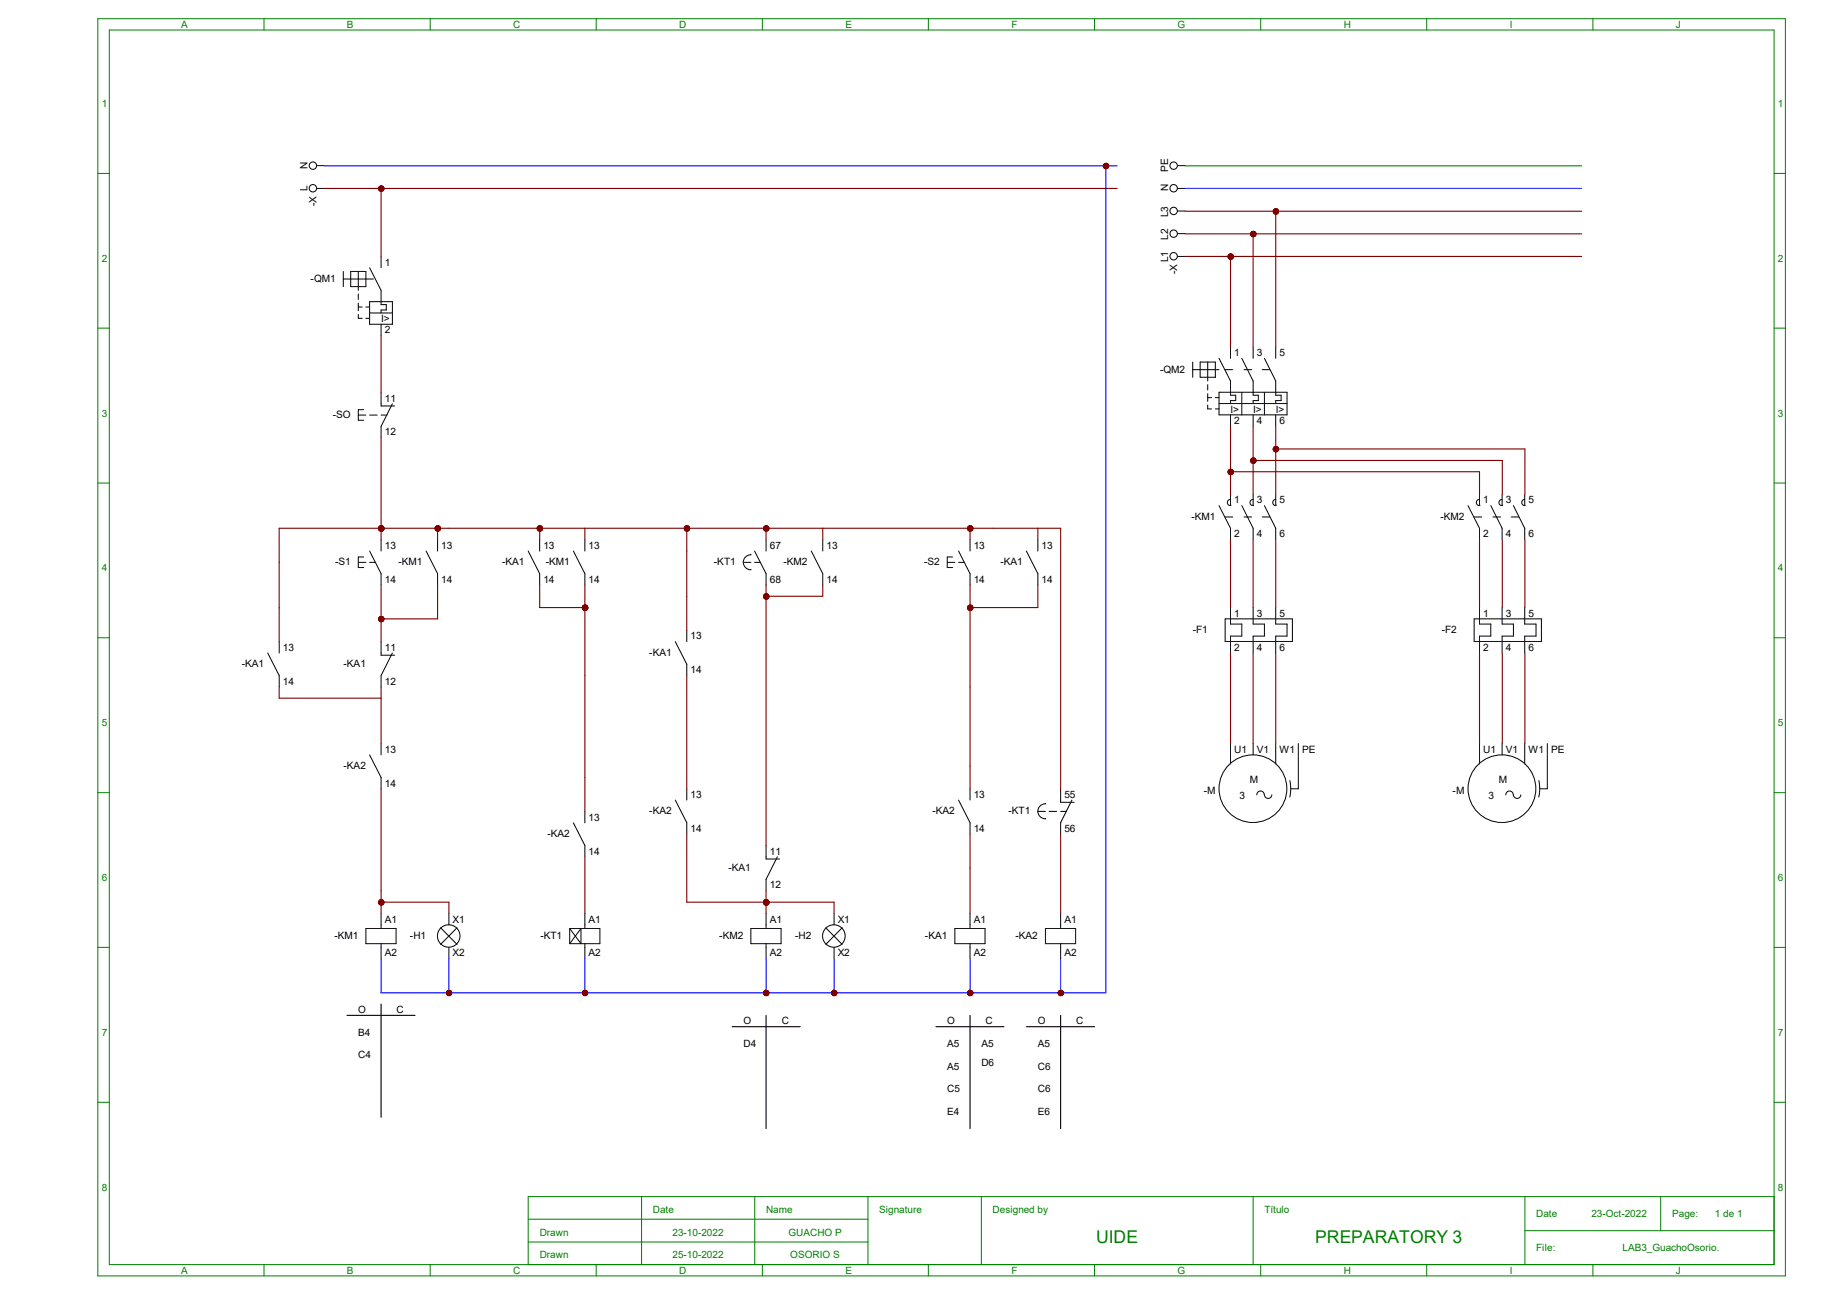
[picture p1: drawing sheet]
<svg xmlns="http://www.w3.org/2000/svg" width="420mm" height="297mm" viewBox="0 0 420 297" stroke-linecap="round" stroke-linejoin="round" font-family="sans-serif">
<g fill="none" stroke="#008000" stroke-width=".23">
<path d="M22.4 4.3h385.6v287.2h-385.6zM25 6.9h380.4v282h-380.4zM60.3 4.3v2.6M98.3 4.3v2.6M136.2 4.3v2.6M174.2 4.3v2.6M212.1 4.3v2.6M250.1 4.3v2.6M288.1 4.3v2.6M326 4.3v2.6M364 4.3v2.6M22.4 39.6h2.6"/>
<path d="M405.4 39.6h2.6M22.4 75h2.6M405.4 75h2.6M22.4 110.4h2.6M405.4 110.4h2.6M22.4 145.7h2.6M405.4 145.7h2.6M22.4 181.1h2.6M405.4 181.1h2.6M22.4 216.5h2.6M405.4 216.5h2.6M22.4 251.8h2.6"/>
<path d="M405.4 251.8h2.6M120.7 278.6h77.6M146.6 273.4v15.5M172.5 273.4v15.5M198.3 273.4v15.5M224.2 273.4v15.5M286.3 273.4v15.5M348.4 273.4v15.5M379.5 273.4v7.8M405.4 273.4h-284.7v15.5M60.3 288.9v2.6M98.3 288.9v2.6"/>
<path d="M120.7 283.8h77.6M136.2 288.9v2.6M174.2 288.9v2.6M212.1 288.9v2.6M250.1 288.9v2.6M288.1 288.9v2.6M326 288.9v2.6M348.4 281.2h57M364 288.9v2.6"/>
</g>
<g fill="none" stroke="#000" stroke-width=".23">
<path d="M72.4 37.8h1.7M72.4 43.1h1.7M87.1 58.6v2.6M78.4 62v3.5M78.4 63.8h6.9M80.1 62h3.5v3.5h-3.5zM81.9 62v4.3M81.9 67.2v1.2M81.9 69.3v1.7M81.9 71.8v.9h.9M81.9 70.1h.9M83.6 70.1h.9"/>
<path d="M83.6 72.7h.9M84.5 61.2l2.6 5.1v3.3h1.2v1.2h-1.2v.7M84.5 68.9h5.2v5.2h-5.2zM84.5 71.5h5.2M87.1 74.1v2.6M81.9 94.8h1.7M83.1 93.6h-1.2v2.4h1.2M84.5 94.8h1.7M87.1 89.7v3.1h3.1M87.1 94.8h1.3M89.7 92.2l-2.6 5.2v2.6"/>
<circle cx="71.5" cy="37.8" r=".85"/>
<circle cx="71.5" cy="43" r=".85"/>
</g>
<circle cx="87.1" cy="43.1" r=".59" fill="#f00" stroke="#800000" stroke-width=".23"/>
<path d="M131 125.9l2.6 5.2v2.5M133.6 123.3v2.6M130.2 212.1h6.9v3.5h-6.9M130.2 212.1v3.5M130.2 212.1l2.6 3.5v-3.5l-2.6 3.5M133.6 208.7v3.4M133.6 215.6v3.4" fill="none" stroke="#000" stroke-width=".23"/>
<circle cx="133.7" cy="226.9" r=".59" fill="#f00" stroke="#800000" stroke-width=".23"/>
<path d="M171.6 212.1h6.9v3.5h-6.9zM175 208.7v3.4M175 215.6v3.4" fill="none" stroke="#000" stroke-width=".23"/>
<circle cx="175.1" cy="226.9" r=".59" fill="#f00" stroke="#800000" stroke-width=".23"/>
<path d="M169.8 128.5h1.8M171.6 126.7a1.71 1.71 0 0 0-1.8 1.8 1.71 1.71 0 0 0 1.8 1.7M172.4 125.9l2.6 5.2v2.5M172.4 128.5h1.4M175 123.3v2.6M185.4 125.9l2.6 5.2v2.5M188 123.3v2.6" fill="none" stroke="#000" stroke-width=".23"/>
<g fill="#f00" stroke="#800000" stroke-width=".23">
<circle cx="175.1" cy="120.7" r=".59"/>
<circle cx="175.1" cy="136.3" r=".59"/>
<circle cx="133.7" cy="138.9" r=".59"/>
</g>
<g fill="none" stroke="#000" stroke-width=".23">
<path d="M216.5 128.5h1.7M217.7 127.3h-1.2v2.4h1.2M219 125.9l2.7 5.2v2.5M219 128.5h1.4M221.7 123.3v2.6M234.5 125.9l2.7 5.2v2.5M237.2 123.3v2.6M237.2 185.4h1.7M238.9 183.6a1.71 1.71 0 0 0-1.7 1.8 1.71 1.71 0 0 0 1.7 1.7M239.7 185.4h1.8M242.4 180.2v3.1h3M242.4 185.4h1.3"/>
<path d="M244.9 182.8l-2.5 5.2v2.5M218.2 212.1h6.9v3.5h-6.9zM221.7 208.7v3.4M221.7 215.6v3.4"/>
</g>
<g fill="#f00" stroke="#800000" stroke-width=".23">
<circle cx="221.7" cy="226.9" r=".59"/>
<circle cx="221.7" cy="120.7" r=".59"/>
<circle cx="221.7" cy="138.9" r=".59"/>
</g>
<path d="M120.7 125.9l2.6 5.2v2.5M123.3 123.3v2.6" fill="none" stroke="#000" stroke-width=".23"/>
<circle cx="123.4" cy="120.7" r=".59" fill="#f00" stroke="#800000" stroke-width=".23"/>
<path d="M81.9 128.5h1.7M83.1 127.3h-1.2v2.4h1.2M84.5 125.9l2.6 5.2v2.5M84.5 128.5h1.4M87.1 123.3v2.6M175 193.2v3.1h3.1M177.6 195.7l-2.6 5.2v2.6M83.6 212.1h6.9v3.5h-6.9zM87.1 208.7v3.4M87.1 215.6v3.4" fill="none" stroke="#000" stroke-width=".23"/>
<circle cx="87.1" cy="120.7" r=".59" fill="#f00" stroke="#800000" stroke-width=".23"/>
<path d="M97.4 125.9l2.6 5.2v2.5M100 123.3v2.6" fill="none" stroke="#000" stroke-width=".23"/>
<g fill="#f00" stroke="#800000" stroke-width=".23">
<circle cx="100" cy="120.7" r=".59"/>
<circle cx="87.1" cy="141.4" r=".59"/>
</g>
<path d="M87.1 146.6v3.1h3.1M89.7 149.2l-2.6 5.1v2.6" fill="none" stroke="#000" stroke-width=".23"/>
<circle cx="87.1" cy="120.7" r=".59" fill="#f00" stroke="#800000" stroke-width=".23"/>
<path d="M61.2 149.2l2.6 5.1v2.6M63.8 146.6v2.6M154.3 146.6l2.6 5.2v2.5M156.9 144v2.6" fill="none" stroke="#000" stroke-width=".23"/>
<g fill="#f00" stroke="#800000" stroke-width=".23">
<circle cx="175.1" cy="206.2" r=".59"/>
<circle cx="157" cy="120.7" r=".59"/>
</g>
<g fill="none" stroke="#000" stroke-width=".23">
<path d="M100.7 212l3.7 3.8M102.6 208.7v2.6M102.6 216.5v2.5M104.4 212l-3.7 3.8M188.7 212l3.7 3.8M190.6 208.7v2.6M190.6 216.5v2.5M192.4 212l-3.7 3.8"/>
<circle cx="102.5" cy="213.9" r="2.57"/>
<circle cx="190.6" cy="213.9" r="2.57"/>
</g>
<g fill="#f00" stroke="#800000" stroke-width=".23">
<circle cx="87.1" cy="206.2" r=".59"/>
<circle cx="175.1" cy="206.2" r=".59"/>
<circle cx="102.6" cy="226.9" r=".59"/>
<circle cx="190.6" cy="226.9" r=".59"/>
<circle cx="252.7" cy="37.9" r=".59"/>
</g>
<g fill="none" stroke="#000" stroke-width=".23">
<path d="M269.1 37.8h1.7M269.1 58.6h1.7M269.1 53.4h1.7M269.1 48.2h1.7M269.1 43.1h1.7M281.2 79.3v2.6M286.3 79.3v2.6M291.5 79.3v2.6M272.5 82.7v3.5M272.5 84.5h6.1M274.2 82.7h3.5v3.5h-3.5zM276 82.7v4.3"/>
<path d="M276 87.9v1.2M276 90v1.7M276 92.5v.9h.9M276 90.8h.9M277.7 90.8h.9M277.7 93.4h.9M278.6 81.9l2.6 5.1v3.3h1.2v1.2h-1.2v.7M278.6 89.6h15.5v5.2h-15.5zM278.6 92.2h15.5M280 84.5h1.7M281.2 94.8v2.6M283.8 81.9l2.5 5.1v3.3h1.2v1.2h-1.2v.7"/>
<path d="M283.8 89.6v5.2M284.3 84.5h1.7M286.3 94.8v2.6M288.4 84.5h1.7M288.9 81.9l2.6 5.1v3.3h1.2v1.2h-1.2v.7M288.9 89.6v5.2M291.5 94.8v2.6M278.6 115.5l2.6 5.2v2.6M280 118.1h1.7M281.2 114.1a.65 .65 0 0 0-.7 .8 .65 .65 0 0 0 .8 .5M281.2 112.9v2.6M283.8 115.5l2.5 5.2v2.6"/>
<path d="M284.3 118.1h1.7M286.3 114.1a.65 .65 0 0 0-.7 .8 .65 .65 0 0 0 .9 .5M286.3 112.9v2.6M288.4 118.1h1.7M288.9 115.5l2.6 5.2v2.6M291.5 114.1a.65 .65 0 0 0-.7 .8 .65 .65 0 0 0 .8 .5M291.5 112.9v2.6M335.4 115.5l2.7 5.2v2.6M336.8 118.1h1.8M338.1 114.1a.65 .65 0 0 0-.7 .8 .65 .65 0 0 0 .8 .5M338.1 112.9v2.6M340.7 115.5l2.5 5.2v2.6"/>
<path d="M341.2 118.1h1.7M343.2 114.1a.65 .65 0 0 0-.7 .8 .65 .65 0 0 0 .9 .5M343.2 112.9v2.6M345.3 118.1h1.7M345.8 115.5l2.6 5.2v2.6M348.4 114.1a.65 .65 0 0 0-.7 .8 .65 .65 0 0 0 .8 .5M348.4 112.9v2.6M281.2 169.9v4.6M286.3 169.9v2.6M291.5 169.9v4.6M294.7 178.3l.2 1.9-.2 1.9M296.7 169.9v10.3h-1.7"/>
<path d="M338.1 169.9v4.6M343.2 169.9v2.6M348.4 169.9v4.6M351.6 178.3l.2 1.9-.2 1.9M353.6 169.9v10.3h-1.7M288.9 181.6a.85 .85 0 0 0-.9-.9 .85 .85 0 0 0-.8 .9M290.6 181.6a.85 .85 0 0 1-.8 .8 .85 .85 0 0 1-.9-.8M345.8 181.6a.85 .85 0 0 0-.9-.9 .85 .85 0 0 0-.8 .9M347.5 181.6a.85 .85 0 0 1-.8 .8 .85 .85 0 0 1-.9-.8"/>
<circle cx="268.2" cy="37.8" r=".85"/>
<circle cx="268.2" cy="43" r=".85"/>
<circle cx="268.2" cy="58.5" r=".85"/>
<circle cx="268.2" cy="48.2" r=".85"/>
<circle cx="268.2" cy="53.4" r=".85"/>
<circle cx="286.3" cy="180.2" r="7.7"/>
<circle cx="343.2" cy="180.2" r="7.7"/>
</g>
<g fill="#f00" stroke="#800000" stroke-width=".23">
<circle cx="281.2" cy="107.8" r=".59"/>
<circle cx="286.4" cy="105.2" r=".59"/>
<circle cx="291.5" cy="102.6" r=".59"/>
<circle cx="281.2" cy="58.6" r=".59"/>
<circle cx="286.4" cy="53.5" r=".59"/>
<circle cx="291.5" cy="48.3" r=".59"/>
</g>
<g fill="none" stroke="#000" stroke-width=".23">
<path d="M281.2 138.8v3.8h2.6v2.7h-2.6v3.8M286.3 138.8v3.8h2.6v2.7h-2.6v3.8M291.5 138.8v3.8h2.6v2.7h-2.6v3.8M338.1 138.8v3.8h2.6v2.7h-2.6v3.8M343.2 138.8v3.8h2.6v2.7h-2.6v3.8M348.4 138.8v3.8h2.6v2.7h-2.6v3.8M280 141.4h15.3v5.2h-15.3zM336.8 141.4h15.4v5.2h-15.4zM84.5 172.5l2.6 5.1v2.6M87.1 169.9v2.6M131 188l2.6 5.2v2.5M133.6 185.4v2.6"/>
<path d="M154.3 182.8l2.6 5.2v2.5M156.9 180.2v2.6M219 182.8l2.7 5.2v2.5M221.7 180.2v2.6M238.9 212.1h6.9v3.5h-6.9zM242.4 208.7v3.4M242.4 215.6v3.4"/>
</g>
<circle cx="242.4" cy="226.9" r=".59" fill="#f00" stroke="#800000" stroke-width=".23"/>
<path d="M79.3 232h15.5M87.1 229.4v25.9M167.3 234.6h15.5M175 232v25.9M213.9 234.6h15.5M221.7 232v25.9M234.6 234.6h15.5M242.4 232v25.9" fill="none" stroke="#000" stroke-width=".25"/>
<g fill="#f00" stroke="#800000" stroke-width=".25">
<circle cx="87.1" cy="43.1" r=".59"/>
<circle cx="133.7" cy="226.9" r=".59"/>
<circle cx="175.1" cy="226.9" r=".59"/>
<circle cx="175.1" cy="120.7" r=".59"/>
<circle cx="175.1" cy="136.3" r=".59"/>
<circle cx="133.7" cy="138.9" r=".59"/>
<circle cx="221.7" cy="226.9" r=".59"/>
<circle cx="221.7" cy="120.7" r=".59"/>
<circle cx="221.7" cy="138.9" r=".59"/>
<circle cx="123.4" cy="120.7" r=".59"/>
<circle cx="87.1" cy="120.7" r=".59"/>
<circle cx="100" cy="120.7" r=".59"/>
<circle cx="87.1" cy="141.4" r=".59"/>
<circle cx="175.1" cy="206.2" r=".59"/>
<circle cx="157" cy="120.7" r=".59"/>
<circle cx="87.1" cy="206.2" r=".59"/>
<circle cx="102.6" cy="226.9" r=".59"/>
<circle cx="190.6" cy="226.9" r=".59"/>
<circle cx="252.7" cy="37.9" r=".59"/>
<circle cx="281.2" cy="107.8" r=".59"/>
<circle cx="286.4" cy="105.2" r=".59"/>
<circle cx="291.5" cy="102.6" r=".59"/>
<circle cx="281.2" cy="58.6" r=".59"/>
<circle cx="286.4" cy="53.5" r=".59"/>
<circle cx="291.5" cy="48.3" r=".59"/>
<circle cx="242.4" cy="226.9" r=".59"/>
</g>
<g fill="none" stroke="#800000" stroke-width=".25">
<path d="M74.1 43.1h181.2M87.1 43.1v15.5M270.8 48.3h90.6M270.8 53.4h90.6M270.8 58.6h90.6M281.2 58.6v20.7M286.3 53.4v25.9M291.5 48.3v31M87.1 76.7v13M87.1 100v23.3M281.2 97.4v15.5M286.3 97.4v15.5"/>
<path d="M291.5 97.4v15.5M281.2 107.8h56.9v5.1M286.3 105.2h57v7.7M291.5 102.6h56.9v10.3M87.1 133.6v13M100 120.7v2.6M100 133.6v7.8h-12.9M123.3 133.6v5.2h10.3M123.3 120.7v2.6M133.6 120.7v2.6M133.6 133.6v51.8M156.9 120.7v23.3"/>
<path d="M175 120.7v2.6M175 133.6v59.6M188 120.7v2.6M188 133.6v2.6h-13M221.7 120.7v2.6M221.7 133.6v46.6M237.2 120.7v2.6M237.2 133.6v5.2h-15.5M281.2 123.3v15.5M286.3 123.3v15.5M291.5 123.3v15.5M338.1 123.3v15.5"/>
<path d="M343.3 123.3v15.5M348.4 123.3v15.5M63.8 146.6v-25.9h178.6v59.5M63.8 156.9v2.6h23.3M87.1 156.9v13M156.9 154.3v25.9M281.2 149.2v20.7M286.3 149.2v20.7M291.5 149.2v20.7M338.1 149.2v20.7M343.3 149.2v20.7M348.4 149.2v20.7"/>
<path d="M87.1 180.2v28.5M133.6 195.7v13M156.9 190.6v15.5h33.7v2.6M221.7 190.6v18.1M242.4 190.6v18.1M87.1 206.1h15.5v2.6M175 203.5v5.2"/>
</g>
<path d="M74.1 37.9h181.2M252.7 37.9v188.9h-165.6v-7.8M270.8 43.1h90.6M102.6 219v7.8M133.6 219v7.8M175 219v7.8M190.6 219v7.8M221.7 219v7.8M242.4 219v7.8" fill="none" stroke="#00f" stroke-width=".25"/>
<g fill="#800000" stroke="#800000" stroke-width=".25">
<circle cx="87.1" cy="43.1" r=".59"/>
<circle cx="133.7" cy="226.9" r=".59"/>
<circle cx="175.1" cy="226.9" r=".59"/>
<circle cx="175.1" cy="120.7" r=".59"/>
<circle cx="175.1" cy="136.3" r=".59"/>
<circle cx="133.7" cy="138.9" r=".59"/>
<circle cx="221.7" cy="226.9" r=".59"/>
<circle cx="221.7" cy="120.7" r=".59"/>
<circle cx="221.7" cy="138.9" r=".59"/>
<circle cx="123.4" cy="120.7" r=".59"/>
<circle cx="87.1" cy="120.7" r=".59"/>
<circle cx="100" cy="120.7" r=".59"/>
<circle cx="87.1" cy="141.4" r=".59"/>
<circle cx="175.1" cy="206.2" r=".59"/>
<circle cx="157" cy="120.7" r=".59"/>
<circle cx="87.1" cy="206.2" r=".59"/>
<circle cx="102.6" cy="226.9" r=".59"/>
<circle cx="190.6" cy="226.9" r=".59"/>
<circle cx="252.7" cy="37.9" r=".59"/>
<circle cx="281.2" cy="107.8" r=".59"/>
<circle cx="286.4" cy="105.2" r=".59"/>
<circle cx="291.5" cy="102.6" r=".59"/>
<circle cx="281.2" cy="58.6" r=".59"/>
<circle cx="286.4" cy="53.5" r=".59"/>
<circle cx="291.5" cy="48.3" r=".59"/>
<circle cx="242.4" cy="226.9" r=".59"/>
</g>
<path d="M270.8 37.9h90.6" fill="none" stroke="#008000" stroke-width=".25"/>
<g font-size="4" fill="#008000">
<text x="250.4" y="283.9">UIDE</text>
<text x="300.5" y="283.9">PREPARATORY 3</text>
</g>
<g font-size="2.3" fill="#008000">
<text x="41.4" y="6.4">A</text>
<text x="79.3" y="6.4">B</text>
<text x="117.3" y="6.4">C</text>
<text x="155.2" y="6.4">D</text>
<text x="193.2" y="6.4">E</text>
<text x="231.1" y="6.4">F</text>
<text x="269.1" y="6.4">G</text>
<text x="307" y="6.4">H</text>
<text x="345" y="6.4">I</text>
<text x="382.9" y="6.4">J</text>
<text x="23.2" y="24.4">1</text>
<text x="406.2" y="24.4">1</text>
<text x="23.2" y="59.8">2</text>
<text x="406.2" y="59.8">2</text>
<text x="23.2" y="95.2">3</text>
<text x="406.2" y="95.2">3</text>
<text x="23.2" y="130.6">4</text>
<text x="406.2" y="130.6">4</text>
<text x="23.2" y="165.9">5</text>
<text x="406.2" y="165.9">5</text>
<text x="23.2" y="201.3">6</text>
<text x="406.2" y="201.3">6</text>
<text x="23.2" y="236.6">7</text>
<text x="406.2" y="236.6">7</text>
<text x="23.2" y="272">8</text>
<text x="406.2" y="272">8</text>
<text x="149.2" y="277.2">Date</text>
<text x="175" y="277.2">Name</text>
<text x="200.9" y="277.2">Signature</text>
<text x="226.8" y="277.2">Designed by</text>
<text x="288.9" y="277.2">Título</text>
<text x="351" y="278">Date</text>
<text x="363.6" y="278">23-Oct-2022</text>
<text x="382.1" y="278">Page:</text>
<text x="391.8" y="278">1 de 1</text>
<text x="123.3" y="282.4">Drawn</text>
<text x="123.3" y="287.5">Drawn</text>
<text x="153.7" y="282.4">23-10-2022</text>
<text x="153.7" y="287.5">25-10-2022</text>
<text x="180.2" y="282.4">GUACHO P</text>
<text x="180.6" y="287.5">OSORIO S</text>
<text x="351" y="285.8">File:</text>
<text x="370.8" y="285.8">LAB3_GuachoOsorio.</text>
<text x="41.4" y="291">A</text>
<text x="79.3" y="291">B</text>
<text x="117.3" y="291">C</text>
<text x="155.2" y="291">D</text>
<text x="193.2" y="291">E</text>
<text x="231.1" y="291">F</text>
<text x="269.1" y="291">G</text>
<text x="307" y="291">H</text>
<text x="345" y="291">I</text>
<text x="382.9" y="291">J</text>
</g>
<g font-size="2.3">
<text x="70.2" y="38.6" transform="rotate(-90 70.2 38.6)">N</text>
<text x="266.9" y="39.2" transform="rotate(-90 266.9 39.2)">PE</text>
<text x="70.2" y="43.7" transform="rotate(-90 70.2 43.7)">L</text>
<text x="72.3" y="47" transform="rotate(-90 72.3 47)">-X</text>
<text x="266.9" y="43.7" transform="rotate(-90 266.9 43.7)">N</text>
<text x="266.9" y="49.6" transform="rotate(-90 266.9 49.6)">L3</text>
<text x="266.9" y="59.9" transform="rotate(-90 266.9 59.9)">L1</text>
<text x="266.9" y="54.8" transform="rotate(-90 266.9 54.8)">L2</text>
<text x="71" y="64.4">-QM1</text>
<text x="87.9" y="60.7">1</text>
<text x="269" y="62.6" transform="rotate(-90 269 62.6)">-X</text>
<text x="87.1" y="73.6">I&gt;</text>
<text x="87.9" y="76.2">2</text>
<text x="282" y="81.4">1</text>
<text x="287.2" y="81.4">3</text>
<text x="292.4" y="81.4">5</text>
<text x="265.1" y="85.1">-QM2</text>
<text x="76.1" y="95.5">-SO</text>
<text x="87.9" y="91.7">11</text>
<text x="281.2" y="94.3">I&gt;</text>
<text x="286.3" y="94.3">I&gt;</text>
<text x="291.5" y="94.3">I&gt;</text>
<text x="87.9" y="99.5">12</text>
<text x="282" y="96.9">2</text>
<text x="287.2" y="96.9">4</text>
<text x="292.4" y="96.9">6</text>
<text x="272.2" y="118.8">-KM1</text>
<text x="282" y="115">1</text>
<text x="287.2" y="115">3</text>
<text x="292.4" y="115">5</text>
<text x="329.1" y="118.8">-KM2</text>
<text x="338.9" y="115">1</text>
<text x="344.1" y="115">3</text>
<text x="349.3" y="115">5</text>
<text x="87.9" y="125.4">13</text>
<text x="100.8" y="125.4">13</text>
<text x="124.2" y="125.4">13</text>
<text x="134.5" y="125.4">13</text>
<text x="175.9" y="125.4">67</text>
<text x="188.8" y="125.4">13</text>
<text x="222.5" y="125.4">13</text>
<text x="238" y="125.4">13</text>
<text x="282" y="122.8">2</text>
<text x="287.2" y="122.8">4</text>
<text x="292.4" y="122.8">6</text>
<text x="338.9" y="122.8">2</text>
<text x="344.1" y="122.8">4</text>
<text x="349.3" y="122.8">6</text>
<text x="76.6" y="129.2">-S1</text>
<text x="91" y="129.2">-KM1</text>
<text x="114.8" y="129.2">-KA1</text>
<text x="124.7" y="129.2">-KM1</text>
<text x="163.1" y="129.2">-KT1</text>
<text x="179.1" y="129.2">-KM2</text>
<text x="211.2" y="129.2">-S2</text>
<text x="228.6" y="129.2">-KA1</text>
<text x="87.9" y="133.1">14</text>
<text x="100.8" y="133.1">14</text>
<text x="124.2" y="133.1">14</text>
<text x="134.5" y="133.1">14</text>
<text x="175.9" y="133.1">68</text>
<text x="188.8" y="133.1">14</text>
<text x="222.5" y="133.1">14</text>
<text x="238" y="133.1">14</text>
<text x="282" y="140.9">1</text>
<text x="287.2" y="140.9">3</text>
<text x="292.4" y="140.9">5</text>
<text x="338.9" y="140.9">1</text>
<text x="344.1" y="140.9">3</text>
<text x="349.3" y="140.9">5</text>
<text x="64.6" y="148.7">13</text>
<text x="87.9" y="148.7">11</text>
<text x="148.4" y="149.9">-KA1</text>
<text x="157.8" y="146.1">13</text>
<text x="272.5" y="144.7">-F1</text>
<text x="282" y="148.6">2</text>
<text x="287.2" y="148.6">4</text>
<text x="292.4" y="148.6">6</text>
<text x="329.4" y="144.7">-F2</text>
<text x="338.9" y="148.6">2</text>
<text x="344.1" y="148.6">4</text>
<text x="349.3" y="148.6">6</text>
<text x="55.2" y="152.4">-KA1</text>
<text x="78.5" y="152.4">-KA1</text>
<text x="157.8" y="153.8">14</text>
<text x="64.6" y="156.4">14</text>
<text x="87.9" y="156.4">12</text>
<text x="87.9" y="172">13</text>
<text x="282" y="172">U1</text>
<text x="287.2" y="172">V1</text>
<text x="292.4" y="172">W1</text>
<text x="297.6" y="172">PE</text>
<text x="338.9" y="172">U1</text>
<text x="344.1" y="172">V1</text>
<text x="349.3" y="172">W1</text>
<text x="354.5" y="172">PE</text>
<text x="78.5" y="175.7">-KA2</text>
<text x="87.9" y="179.7">14</text>
<text x="285.6" y="178.9">M</text>
<text x="342.5" y="178.9">M</text>
<text x="157.8" y="182.3">13</text>
<text x="222.5" y="182.3">13</text>
<text x="243.2" y="182.3">55</text>
<text x="275" y="181.4">-M</text>
<text x="283.2" y="182.6">3</text>
<text x="331.9" y="181.4">-M</text>
<text x="340.1" y="182.6">3</text>
<text x="125.1" y="191.3">-KA2</text>
<text x="134.5" y="187.5">13</text>
<text x="148.4" y="186.1">-KA2</text>
<text x="157.8" y="190">14</text>
<text x="213.1" y="186.1">-KA2</text>
<text x="222.5" y="190">14</text>
<text x="230.5" y="186.1">-KT1</text>
<text x="243.2" y="190">56</text>
<text x="134.5" y="195.2">14</text>
<text x="175.9" y="195.2">11</text>
<text x="166.5" y="199">-KA1</text>
<text x="175.9" y="203">12</text>
<text x="76.4" y="214.5">-KM1</text>
<text x="87.9" y="210.8">A1</text>
<text x="93.7" y="214.5">-H1</text>
<text x="103.4" y="210.8">X1</text>
<text x="123.5" y="214.5">-KT1</text>
<text x="134.5" y="210.8">A1</text>
<text x="164.4" y="214.5">-KM2</text>
<text x="175.9" y="210.8">A1</text>
<text x="181.7" y="214.5">-H2</text>
<text x="191.4" y="210.8">X1</text>
<text x="211.4" y="214.5">-KA1</text>
<text x="222.5" y="210.8">A1</text>
<text x="232.1" y="214.5">-KA2</text>
<text x="243.2" y="210.8">A1</text>
<text x="87.9" y="218.5">A2</text>
<text x="103.4" y="218.5">X2</text>
<text x="134.5" y="218.5">A2</text>
<text x="175.9" y="218.5">A2</text>
<text x="191.4" y="218.5">X2</text>
<text x="222.5" y="218.5">A2</text>
<text x="243.2" y="218.5">A2</text>
<text x="81.9" y="231.5">O</text>
<text x="90.6" y="231.5">C</text>
<text x="81.9" y="236.6">B4</text>
<text x="169.9" y="234.1">O</text>
<text x="169.9" y="239.2">D4</text>
<text x="178.6" y="234.1">C</text>
<text x="216.5" y="234.1">O</text>
<text x="216.5" y="239.2">A5</text>
<text x="224.2" y="239.2">A5</text>
<text x="225.2" y="234.1">C</text>
<text x="237.2" y="234.1">O</text>
<text x="237.2" y="239.2">A5</text>
<text x="245.9" y="234.1">C</text>
<text x="81.9" y="241.8">C4</text>
<text x="216.5" y="244.4">A5</text>
<text x="224.2" y="243.5">D6</text>
<text x="237.2" y="244.4">C6</text>
<text x="216.5" y="249.6">C5</text>
<text x="237.2" y="249.6">C6</text>
<text x="216.5" y="254.8">E4</text>
<text x="237.2" y="254.8">E6</text>
</g>
</svg>
